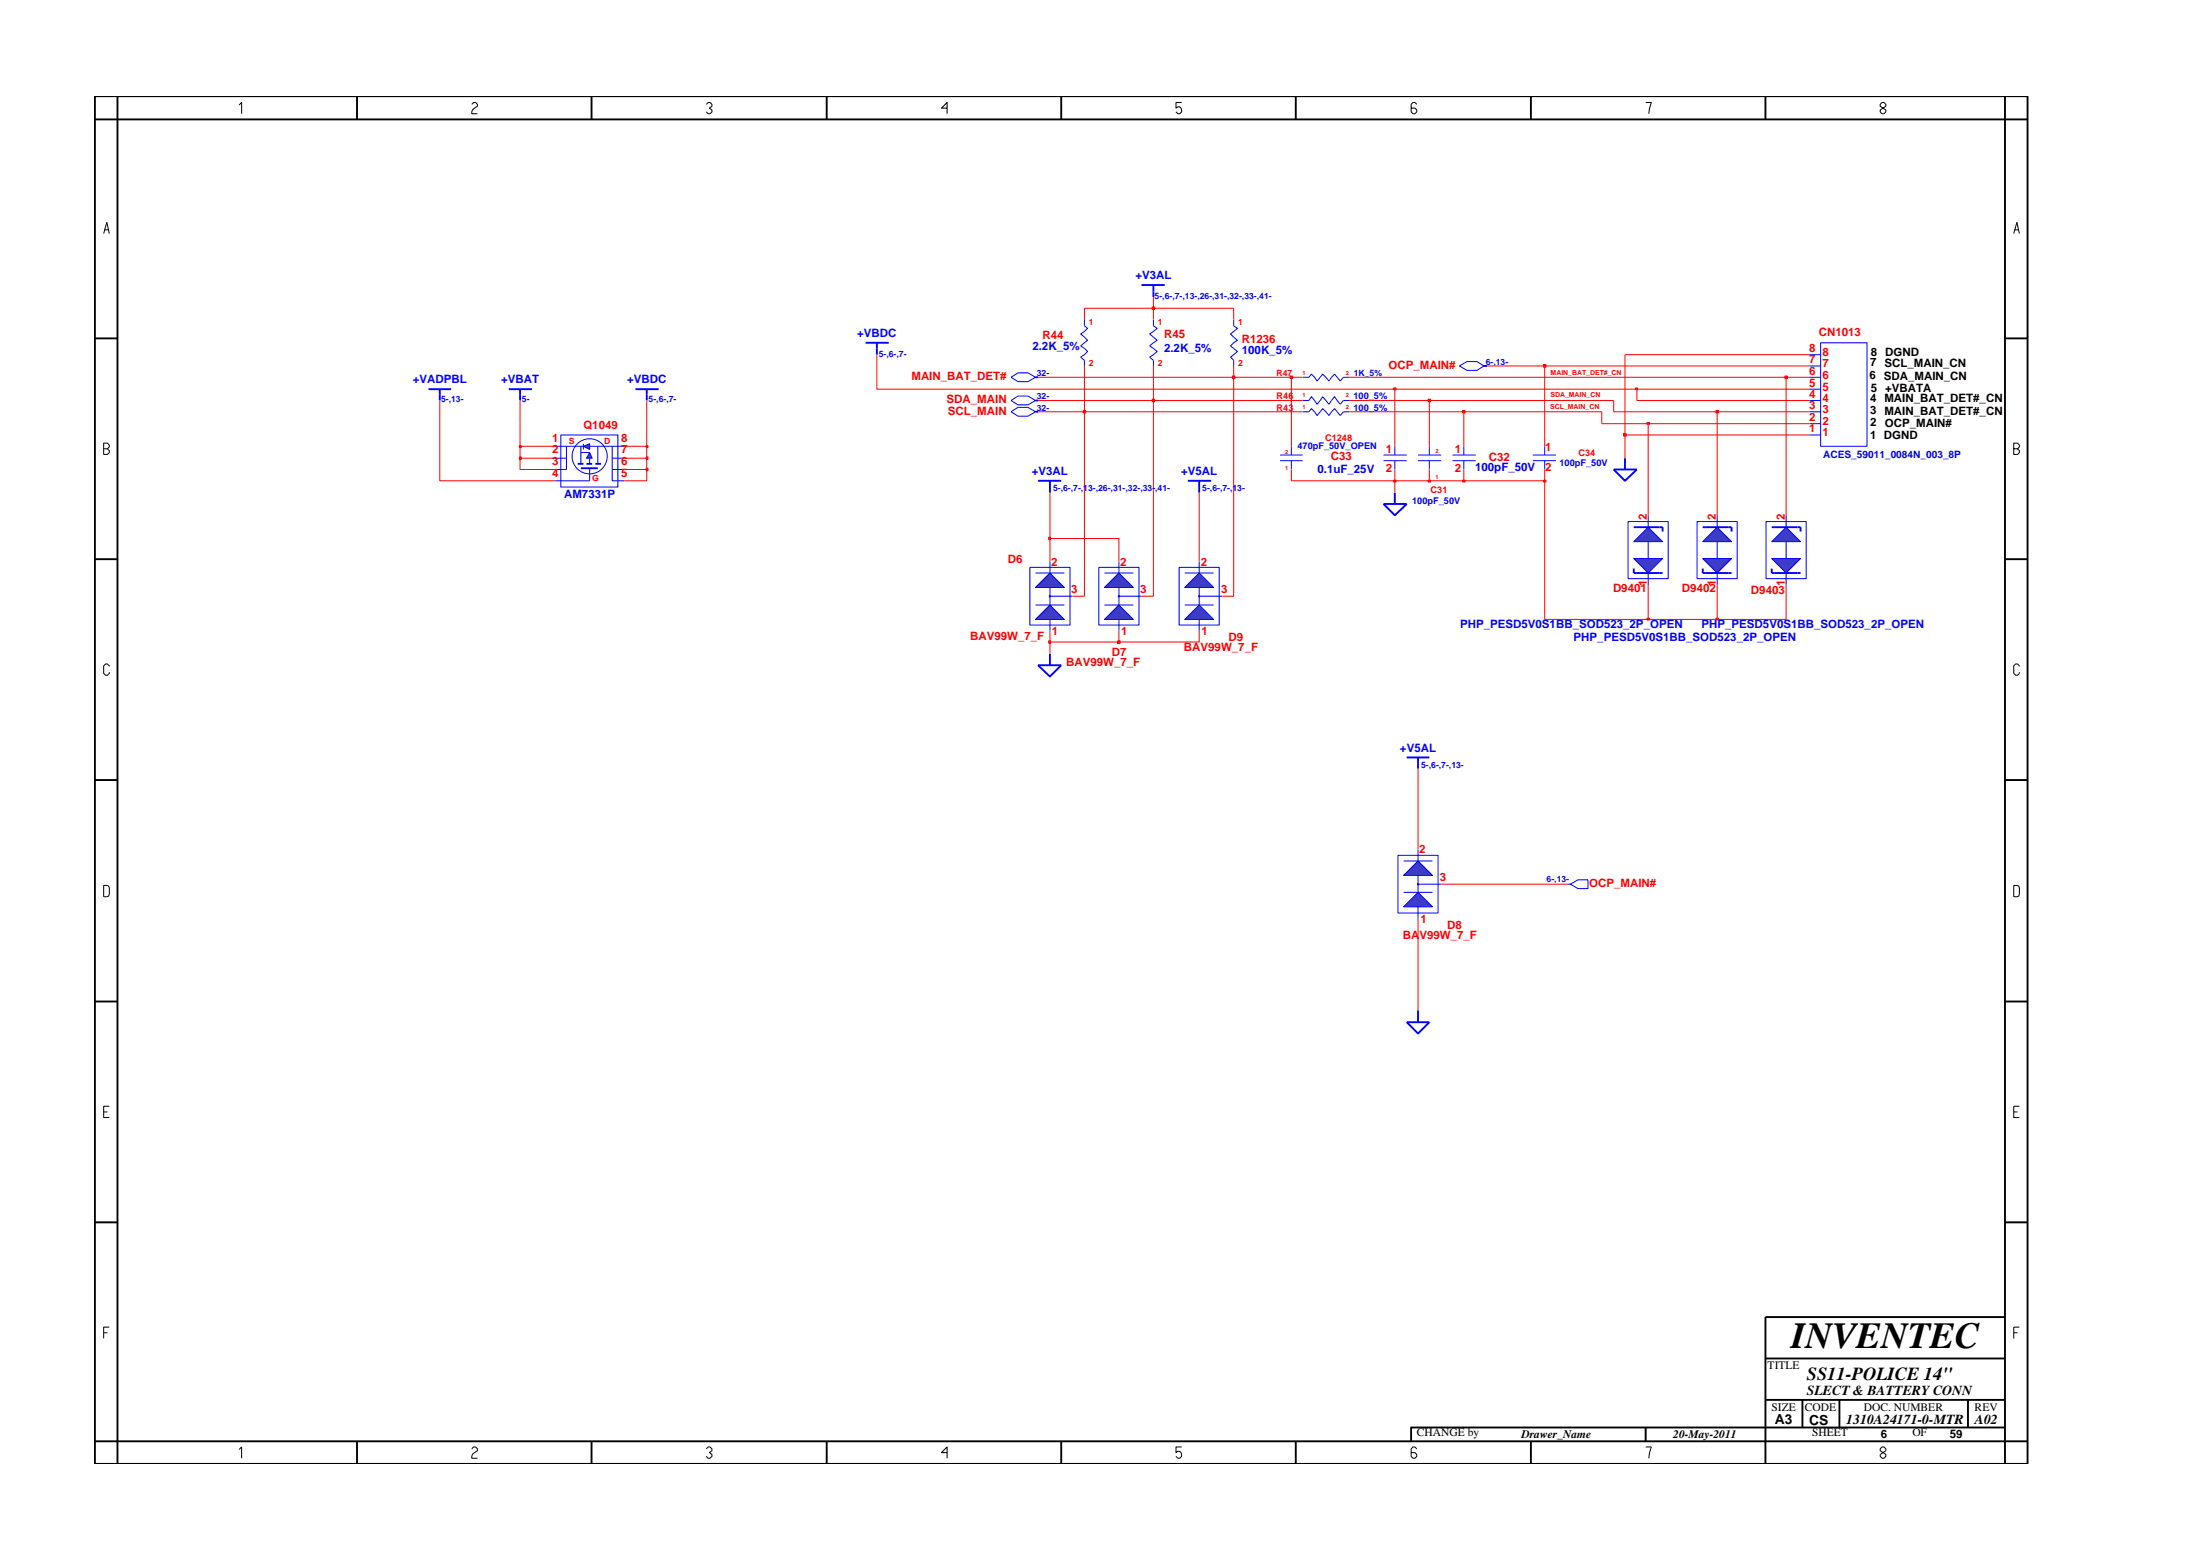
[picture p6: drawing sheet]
<svg xmlns="http://www.w3.org/2000/svg" width="297mm" height="210mm" viewBox="0 0 297 210" stroke-linecap="round" stroke-linejoin="round" font-family="sans-serif">
<path d="M136.5 55.6l.9-.6h1.4l1 .6-1 .6h-1.4zM175.9 55.6h.8l.4-.5 .7 1 .8-1 .8 1 .8-1 .8 1 .4-.5h.7M244.3 55.6h1.5M244.3 57.2h1.5M244.3 58.7h1.5M244.3 54h1.5M244.3 50.9h1.5M244.3 52.5h1.5M244.3 47.9h1.5M244.3 49.4h1.5M245.8 46.3h6.3v13.9h-6.3z" fill="none" stroke="#00f" stroke-width=".14"/>
<path d="M57.9 52.5h3M59.4 52.5v1.5M116.9 46.3h3.1M118.4 46.3v1.6M139.8 55.6h.4" fill="none" stroke="#00f" stroke-width=".25"/>
<path d="M191.5 116.2l1.9 1.9h-3.9z" fill="#3c3cc8"/>
<path d="M189.5 116.2h3.9M191.5 116.2l1.9 1.9h-3.9zM191.5 114.7v1.5M191.5 118.1v1.2" fill="none" stroke="#00f" stroke-width=".14"/>
<path d="M191.5 120.4l1.9 2h-3.9z" fill="#3c3cc8"/>
<path d="M188.8 115.4h5.4v7.8h-5.4zM194.6 119.3h-3.1v1.1M189.5 120.4h3.9M191.5 120.4l1.9 2h-3.9zM191.5 122.4v1.6" fill="none" stroke="#00f" stroke-width=".14"/>
<circle cx="191.5" cy="119.3" r=".08" fill="#3c3cc8"/>
<g fill="none" stroke="#00f" stroke-width=".14">
<path d="M155.7 43.1v.9l.5 .3-1 .8 1 .8-1 .8 1 .7-1 .8 .5 .4v.8M175.9 54h.8l.4-.5 .7 1.1 .8-1.1 .8 1.1 .8-1.1 .8 1.1 .4-.6h.7M197 49.4l1.1-.6h1.3l.9 .6-.9 .6h-1.3zM172.8 62.2h3.1M172.8 61.4h3.1M174.4 60.2v1.2M174.4 62.2v1.2M186.8 62.2h3.1M186.8 61.4h3.1M188.3 60.2v1.2M188.3 62.2v1.2M191.5 62.2h3.1"/>
<path d="M191.5 61.4h3.1M193 60.2v1.2M193 62.2v1.2M196.1 62.2h3.1M196.1 61.4h3.1M197.6 60.2v1.2M197.6 62.2v1.2M211.6 119.3h.4M212 119.3l1-.6h1.4v1.2h-1.4z"/>
<circle cx="191.5" cy="119.3" r=".08"/>
</g>
<path d="M200.3 49.4h.5M140.2 64.9h3.1M141.8 64.9v1.6M160.4 64.9h3.1M161.9 64.9v1.6M186.8 68h3.1l-1.6 1.5zM188.3 66.5v1.5M189.9 102.2h3.1M191.5 102.2v1.5M189.9 138h3.1l-1.5 1.5zM191.5 136.3v1.7" fill="none" stroke="#00f" stroke-width=".25"/>
<path d="M141.8 77.3l1.9 2h-3.9z" fill="#3c3cc8"/>
<path d="M139.8 77.3h3.9M141.8 77.3l1.9 2h-3.9zM141.8 75.8v1.5M141.8 79.3v1.2" fill="none" stroke="#00f" stroke-width=".14"/>
<path d="M141.8 81.6l1.9 2h-3.9z" fill="#3c3cc8"/>
<path d="M139.1 76.6h5.4v7.8h-5.4zM139.8 81.6h3.9M141.8 81.6l1.9 2h-3.9zM141.8 83.6v1.5M144.8 80.5h-3v1.1" fill="none" stroke="#00f" stroke-width=".14"/>
<circle cx="141.8" cy="80.5" r=".08" fill="#3c3cc8"/>
<circle cx="141.8" cy="80.5" r=".08" fill="none" stroke="#00f" stroke-width=".14"/>
<path d="M149.1 79.3l2-2 1.9 2z" fill="#3c3cc8"/>
<path d="M149.1 79.3l2-2 1.9 2zM149.1 77.3h3.9M151.1 75.8v1.5M151.1 79.3v1.2" fill="none" stroke="#00f" stroke-width=".14"/>
<path d="M149.1 83.6l2-2 1.9 2z" fill="#3c3cc8"/>
<path d="M148.4 76.6h5.4v7.8h-5.4zM149.1 83.6l2-2 1.9 2zM149.1 81.6h3.9M151.1 83.6v1.5M154.1 80.5h-3v1.1" fill="none" stroke="#00f" stroke-width=".14"/>
<circle cx="151.1" cy="80.5" r=".08" fill="#3c3cc8"/>
<g fill="none" stroke="#00f" stroke-width=".14">
<path d="M136.5 50.9l.9-.6h1.4l1 .6-1 .6h-1.4zM79.6 63.2v1.7M207 61.4h3.1M207 62.2h3.1M208.6 60.2v1.2M208.6 62.2v1.2"/>
<circle cx="151.1" cy="80.5" r=".08"/>
</g>
<path d="M68.7 52.5h3.1M70.2 52.5v1.5M139.8 50.9h.4M78.4 63.2h2.3" fill="none" stroke="#00f" stroke-width=".25"/>
<path d="M78.8 60.2l.8-.3v.7z" fill="#3c3cc8"/>
<path d="M78.8 59.9v.7M78.8 60.2l.8-.3v.7z" fill="none" stroke="#00f" stroke-width=".14"/>
<path d="M79.6 61.1l.4 .7h-.8z" fill="#3c3cc8"/>
<g fill="none" stroke="#00f" stroke-width=".14">
<path d="M75.7 58.7h7.7v7h-7.7zM75 60.2h3.8M75 64.9h4.6M75 61.8h1.5M76.5 60.2v3.2h-1.5M78.4 60.2v2.4M78.4 61.1h1.2M79.6 61.1l.4 .7h-.8zM79.6 60.2h4.7M79.6 61.8v.8M80.7 60.2v2.4M82.7 60.2v4.7h1.6"/>
<path d="M82.7 63.4h1.6M82.7 61.8h1.6"/>
<circle cx="79.6" cy="61.6" r="2.37"/>
</g>
<path d="M154.1 38.5h3.2M155.7 38.5v1.6M85.8 52.5h3.1M87.3 52.5v1.5M78 62.6h.8M79.2 62.6h.8M80.4 62.6h.7" fill="none" stroke="#00f" stroke-width=".25"/>
<path d="M161.9 77.3l2 2h-3.9z" fill="#3c3cc8"/>
<path d="M160 77.3h3.9M161.9 77.3l2 2h-3.9zM161.9 75.8v1.5M161.9 79.3v1.2" fill="none" stroke="#00f" stroke-width=".14"/>
<path d="M161.9 81.6l2 2h-3.9z" fill="#3c3cc8"/>
<path d="M159.2 76.6h5.4v7.8h-5.4zM160 81.6h3.9M161.9 81.6l2 2h-3.9zM161.9 83.6v1.5M165 80.5h-3.1v1.1" fill="none" stroke="#00f" stroke-width=".14"/>
<circle cx="161.9" cy="80.5" r=".08" fill="#3c3cc8"/>
<g fill="none" stroke="#00f" stroke-width=".14">
<path d="M136.5 54l.9-.5h1.4l1 .5-1 .6h-1.4zM175.9 50.9h.8l.4-.4 .7 .9 .8-.9 .8 .9 .8-.9 .8 .9 .4-.5h.7"/>
<circle cx="161.9" cy="80.5" r=".08"/>
</g>
<path d="M139.8 54h.4" fill="none" stroke="#00f" stroke-width=".25"/>
<path d="M229.9 73.1l1.9-2 2 2z" fill="#3c3cc8"/>
<path d="M229.9 73.1l1.9-2 2 2z" fill="none" stroke="#00f" stroke-width=".14"/>
<path d="M229.9 75.4h3.9l-2 1.9z" fill="#3c3cc8"/>
<path d="M229.1 70.4h5.5v7.7h-5.5zM229.9 75.4h3.9l-2 1.9zM231.8 69.5v1.6M231.8 73.1v2.3M231.8 77.3v1.6" fill="none" stroke="#00f" stroke-width=".14"/>
<path d="M217.9 63.4h3.1l-1.6 1.5zM219.4 61.8v1.6M229.9 76.7v.6h3.9M229.9 71.1h3.9v.6" fill="none" stroke="#00f" stroke-width=".25"/>
<path d="M239.2 73.1l2-2 1.9 2z" fill="#3c3cc8"/>
<path d="M239.2 73.1l2-2 1.9 2z" fill="none" stroke="#00f" stroke-width=".14"/>
<path d="M239.2 75.4h3.9l-1.9 1.9z" fill="#3c3cc8"/>
<path d="M238.4 70.4h5.5v7.7h-5.5zM239.2 75.4h3.9l-1.9 1.9zM241.2 69.5v1.6M241.2 73.1v2.3M241.2 77.3v1.6" fill="none" stroke="#00f" stroke-width=".14"/>
<path d="M239.2 76.7v.6h3.9M239.2 71.1h3.9v.6" fill="none" stroke="#00f" stroke-width=".25"/>
<path d="M220.6 73.1l1.9-2 2 2z" fill="#3c3cc8"/>
<path d="M220.6 73.1l1.9-2 2 2z" fill="none" stroke="#00f" stroke-width=".14"/>
<path d="M220.6 75.4h3.9l-2 1.9z" fill="#3c3cc8"/>
<path d="M146.4 43.1v.9l.4 .3-.9 .8 .9 .8-.9 .8 .9 .7-.9 .8 .5 .4v.8M166.6 43.1v.9l.5 .3-1 .8 1 .8-1 .8 1 .7-1 .8 .5 .4v.8M219.8 70.4h5.4v7.7h-5.4zM220.6 75.4h3.9l-2 1.9zM222.5 69.5v1.6M222.5 73.1v2.3M222.5 77.3v1.6" fill="none" stroke="#00f" stroke-width=".14"/>
<path d="M220.6 76.7v.6h3.9M220.6 71.1h3.9v.6M140.2 89.8h3.1l-1.5 1.5zM141.8 88.3v1.5" fill="none" stroke="#00f" stroke-width=".25"/>
<path d="M141.8 86.6v1.7M191.5 103.7v11M194.6 119.3h17M191.5 124v12.3" fill="none" stroke="#f00" stroke-width=".14"/>
<path d="M141.6 86.5h.2v.3h-.2z" fill-rule="evenodd" fill="#8e2323"/>
<path d="M141.6 86.5h.2v.3h-.2zM141.8 85.1v1.5h9.3" fill="none" stroke="#f00" stroke-width=".14"/>
<path d="M150.9 86.5h.3v.3h-.3z" fill-rule="evenodd" fill="#8e2323"/>
<path d="M208.6 64.9v18.7h13.9M150.9 86.5h.3v.3h-.3zM151.1 85.1v1.5h10.8v-1.5" fill="none" stroke="#f00" stroke-width=".14"/>
<path d="M222.4 83.4h.3v.3h-.3z" fill-rule="evenodd" fill="#8e2323"/>
<path d="M222.5 78.9v4.7h9.3M222.4 83.4h.3v.3h-.3z" fill="none" stroke="#f00" stroke-width=".14"/>
<path d="M231.7 83.4h.3v.3h-.3z" fill-rule="evenodd" fill="#8e2323"/>
<path d="M146.4 55.6v24.9h-1.6M155.7 54v26.5h-1.6M166.6 50.9v29.6h-1.6M141.8 72.7v3.1M151.1 72.7v3.1M161.9 66.5v9.3M231.8 78.9v4.7h9.4v-4.7M231.7 83.4h.3v.3h-.3z" fill="none" stroke="#f00" stroke-width=".14"/>
<path d="M141.6 72.5h.2v.3h-.2z" fill-rule="evenodd" fill="#8e2323"/>
<path d="M59.4 54v10.9h15.6M222.5 57.2v12.3M231.8 55.6v13.9M241.2 50.9v18.6M87.3 63.4v1.5h-3M141.6 72.5h.2v.3h-.2zM141.8 66.5v6.2h9.3M174.4 63.4v1.5h13.9v1.6" fill="none" stroke="#f00" stroke-width=".14"/>
<path d="M188.2 64.8h.3v.3h-.3z" fill-rule="evenodd" fill="#8e2323"/>
<path d="M188.2 64.8h.3v.3h-.3zM188.3 63.4v1.5h4.7" fill="none" stroke="#f00" stroke-width=".14"/>
<path d="M192.8 64.8h.4v.3h-.4z" fill-rule="evenodd" fill="#8e2323"/>
<path d="M192.8 64.8h.4v.3h-.4zM193 63.4v1.5h4.6" fill="none" stroke="#f00" stroke-width=".14"/>
<path d="M197.5 64.8h.3v.3h-.3z" fill-rule="evenodd" fill="#8e2323"/>
<path d="M197.5 64.8h.3v.3h-.3zM197.6 63.4v1.5h11" fill="none" stroke="#f00" stroke-width=".14"/>
<path d="M208.4 64.8h.3v.3h-.3z" fill-rule="evenodd" fill="#8e2323"/>
<path d="M70.2 61.8v1.6h4.8M84.3 63.4h3M208.4 64.8h.3v.3h-.3zM208.6 63.4v1.5" fill="none" stroke="#f00" stroke-width=".14"/>
<path d="M87.2 63.2h.3v.3h-.3z" fill-rule="evenodd" fill="#8e2323"/>
<path d="M87.2 63.2h.3v.3h-.3zM87.3 61.8v1.6" fill="none" stroke="#f00" stroke-width=".14"/>
<path d="M70.1 61.7h.3v.3h-.3z" fill-rule="evenodd" fill="#8e2323"/>
<path d="M70.1 61.7h.3v.3h-.3zM70.2 60.2v1.6h4.8M84.3 61.8h3" fill="none" stroke="#f00" stroke-width=".14"/>
<path d="M87.2 61.7h.3v.3h-.3z" fill-rule="evenodd" fill="#8e2323"/>
<path d="M219.4 58.7v3.1M87.2 61.7h.3v.3h-.3zM87.3 60.2v1.6" fill="none" stroke="#f00" stroke-width=".14"/>
<path d="M70.1 60.1h.3v.3h-.3z" fill-rule="evenodd" fill="#8e2323"/>
<path d="M70.2 57.2v3h4.8M70.1 60.1h.3v.3h-.3zM84.3 60.2h3" fill="none" stroke="#f00" stroke-width=".14"/>
<path d="M87.2 60.1h.3v.3h-.3z" fill-rule="evenodd" fill="#8e2323"/>
<path d="M87.3 54v6.2M174.4 50.9v9.3M188.3 52.5v7.7M193 54v6.2M197.6 55.6v4.6M208.6 49.4v10.8M87.2 60.1h.3v.3h-.3z" fill="none" stroke="#f00" stroke-width=".14"/>
<path d="M219.2 58.5h.4v.4h-.4z" fill-rule="evenodd" fill="#8e2323"/>
<path d="M70.2 54v3.2M216.3 55.6v1.6h6.2M219.2 58.5h.4v.4h-.4zM219.4 47.9v10.8h24.9" fill="none" stroke="#f00" stroke-width=".14"/>
<path d="M222.4 57h.3v.3h-.3z" fill-rule="evenodd" fill="#8e2323"/>
<path d="M140.2 55.6h6.2M222.4 57h.3v.3h-.3zM222.5 57.2h21.8" fill="none" stroke="#f00" stroke-width=".14"/>
<path d="M146.2 55.4h.4v.3h-.4z" fill-rule="evenodd" fill="#8e2323"/>
<path d="M146.2 55.4h.4v.3h-.4zM146.4 49.4v6.2h29.5M182.1 55.6h15.5" fill="none" stroke="#f00" stroke-width=".14"/>
<path d="M197.5 55.4h.3v.3h-.3z" fill-rule="evenodd" fill="#8e2323"/>
<path d="M197.5 55.4h.3v.3h-.3zM197.6 55.6h18.7M217.9 54v1.6h13.9" fill="none" stroke="#f00" stroke-width=".14"/>
<path d="M231.7 55.4h.3v.3h-.3z" fill-rule="evenodd" fill="#8e2323"/>
<path d="M140.2 54h15.5M231.7 55.4h.3v.3h-.3zM231.8 55.6h12.5" fill="none" stroke="#f00" stroke-width=".14"/>
<path d="M155.6 53.9h.3v.3h-.3z" fill-rule="evenodd" fill="#8e2323"/>
<path d="M155.6 53.9h.3v.3h-.3zM155.7 49.4v4.6h20.2M182.1 54h10.9" fill="none" stroke="#f00" stroke-width=".14"/>
<path d="M192.8 53.9h.4v.3h-.4z" fill-rule="evenodd" fill="#8e2323"/>
<path d="M118.4 47.9v4.6h69.9M192.8 53.9h.4v.3h-.4zM193 54h24.9M221 52.5v1.5h23.3" fill="none" stroke="#f00" stroke-width=".14"/>
<path d="M188.2 52.4h.3v.2h-.3z" fill-rule="evenodd" fill="#8e2323"/>
<path d="M188.2 52.4h.3v.2h-.3zM188.3 52.5h32.7" fill="none" stroke="#f00" stroke-width=".14"/>
<path d="M220.8 52.4h.3v.2h-.3z" fill-rule="evenodd" fill="#8e2323"/>
<path d="M140.2 50.9h26.4M220.8 52.4h.3v.2h-.3zM221 52.5h23.3" fill="none" stroke="#f00" stroke-width=".14"/>
<path d="M166.4 50.7h.3v.4h-.3z" fill-rule="evenodd" fill="#8e2323"/>
<path d="M166.4 50.7h.3v.4h-.3zM166.6 49.4v1.5h7.8" fill="none" stroke="#f00" stroke-width=".14"/>
<path d="M174.2 50.7h.3v.4h-.3z" fill-rule="evenodd" fill="#8e2323"/>
<path d="M174.2 50.7h.3v.4h-.3zM174.4 50.9h1.5M182.1 50.9h59.1" fill="none" stroke="#f00" stroke-width=".14"/>
<path d="M241 50.7h.3v.4h-.3z" fill-rule="evenodd" fill="#8e2323"/>
<path d="M200.8 49.4h7.8M241 50.7h.3v.4h-.3zM241.2 50.9h3.1" fill="none" stroke="#f00" stroke-width=".14"/>
<path d="M208.4 49.2h.3v.4h-.3z" fill-rule="evenodd" fill="#8e2323"/>
<path d="M146.4 43.1v-1.5h9.3v1.5M166.6 41.6v1.5M208.4 49.2h.3v.4h-.3zM208.6 49.4h35.7M219.4 47.9h24.9" fill="none" stroke="#f00" stroke-width=".14"/>
<path d="M155.6 41.4h.3v.4h-.3z" fill-rule="evenodd" fill="#8e2323"/>
<path d="M155.6 41.4h.3v.4h-.3zM155.7 40.1v1.5h10.9" fill="none" stroke="#f00" stroke-width=".14"/>
<g fill="none" stroke="#000" stroke-width=".25">
<path d="M12.8 13h261v184.6h-261zM12.8 16.1h261M15.9 13v184.6M48.2 13v3.1M79.9 13v3.1M111.6 13v3.1M143.3 13v3.1M174.9 13v3.1M206.7 13v3.1M238.4 13v3.1M270.7 13v184.6M12.8 45.7h3.1"/>
<path d="M270.7 45.7h3.1M12.8 75.5h3.1M270.7 75.5h3.1M12.8 105.3h3.1M270.7 105.3h3.1M12.8 135.2h3.1M270.7 135.2h3.1M12.8 165h3.1M270.7 165h3.1M270.7 177.7h-32.3v19.9M12.8 194.5h261M48.2 194.5v3.1"/>
<path d="M79.9 194.5v3.1M111.6 194.5v3.1M143.3 194.5v3.1M174.9 194.5v3.1M206.7 194.5v3.1M222.2 192.6v1.9M238.4 183.3h32.3M238.4 188.9h32.3M243.4 188.9v3.7M248.4 188.9v3.7M265.7 188.9v3.7M270.7 192.6h-80.2v1.9"/>
</g>
<g fill="none" stroke="#000" stroke-width=".14">
<path d="M32.3 14.2l.3-.4v1.6M63.7 14.1l.3-.3h.2l.3 .3v.2l-.5 .4-.3 .4v.3h.8M95.4 14.1l.2-.3h.3l.2 .3v.2l-.3 .3 .3 .2v.3l-.2 .3h-.3l-.2-.3M127.9 14.6h-.8l.8-.8v1.6M159.5 13.8h-.7v.8l.2-.2a.5 .5 0 0 1 .5 .7l-.2 .3h-.3l-.2-.3M191.3 14.1l-.3-.3h-.2l-.3 .3v1l.3 .3h.2l.3-.3v-.3l-.3-.2h-.5M222.2 13.8h.8l-.4 1.6M254.1 13.8l-.2 .3v.2l.7 .5v.3l-.2 .3h-.3l-.2-.3v-.3l.7-.5v-.2l-.2-.3zM14 31.5l.4-1.5 .4 1.5M14.1 31h.6M271.9 31.5l.4-1.5 .4 1.5M272 31h.6"/>
<path d="M14 59.8h.5l.3 .3v.2l-.3 .3 .3 .2v.3l-.3 .2h-.5zM14 60.6h.5M271.9 60.6h.5l.3-.3v-.2l-.3-.3h-.5v1.5h.5l.3-.2v-.3l-.3-.2M14.8 89.9l-.3-.3h-.2l-.3 .3v1l.3 .2h.2l.3-.2v-.2M272.7 89.9l-.3-.3h-.3l-.2 .3v1l.2 .2h.3l.3-.2v-.2M14 119.5l.7 .1 .1 .2-.1 1.1-.7 .1zM271.9 119.5l.7 .1 .1 .2-.1 1.1-.7 .1zM14 150.1h.5M14.8 149.3h-.8v1.5h.8M271.9 150.1h.5M272.7 149.3h-.8v1.5h.8M14 179.9h.5"/>
<path d="M14.8 179.1h-.8v1.5M271.9 179.9h.5M272.7 179.1h-.8v1.5M32.3 195.6l.3-.3v1.5M63.7 195.5l.3-.2h.2l.3 .2v.3l-.5 .3-.3 .4v.3h.8M95.4 195.5l.2-.2h.3l.2 .2v.3l-.3 .2 .3 .3v.2l-.2 .3h-.3l-.2-.3M127.9 196h-.8l.8-.7v1.5M159.5 195.3h-.7v.7l.2-.1a.5 .5 0 0 1 .5 .6l-.2 .3h-.3l-.2-.3M191.3 195.5l-.3-.2h-.2l-.3 .2v1l.3 .3h.2l.3-.3v-.2l-.3-.3h-.5M222.2 195.3h.8l-.4 1.5M254.1 195.3l-.2 .2v.3l.7 .5v.2l-.2 .3h-.3l-.2-.3v-.2l.7-.5v-.3l-.2-.2z"/>
</g>
<text font-size="5" x="241.8" y="181.9">INVENTEC</text>
<text font-size="2.5" x="244" y="186.3">SS11-POLICE 14&quot;</text>
<g font-size="1.9">
<text x="244" y="188.2">SLECT &amp; BATTERY CONN</text>
<text x="239.6" y="192.2">A3</text>
<text x="244.3" y="192.3">CS</text>
<text x="249.3" y="192.2">1310A24171-0-MTR</text>
<text x="266.6" y="192.2">A02</text>
</g>
<g font-size="1.6" fill="#00f">
<text x="153.3" y="37.7">+V3AL</text>
<text x="115.7" y="45.5">+VBDC</text>
<text x="139.4" y="47.3">2.2K_5%</text>
<text x="157.2" y="47.5">2.2K_5%</text>
<text x="167.7" y="47.8">100K_5%</text>
<text x="55.7" y="51.7">+VADPBL</text>
<text x="67.6" y="51.7">+VBAT</text>
<text x="84.7" y="51.7">+VBDC</text>
<text x="139.3" y="64.1">+V3AL</text>
<text x="159.5" y="64.1">+V5AL</text>
<text x="177.9" y="63.8">0.1uF_25V</text>
<text x="199.2" y="63.6">100pF_50V</text>
<text x="76.2" y="67.2">AM7331P</text>
<text x="197.1" y="84.7">PHP_PESD5V0S1BB_SOD523_2P_OPEN</text>
<text x="212.5" y="86.5">PHP_PESD5V0S1BB_SOD523_2P_OPEN</text>
<text x="229.7" y="84.7">PHP_PESD5V0S1BB_SOD523_2P_OPEN</text>
<text x="189" y="101.5">+V5AL</text>
</g>
<g font-size="1.6" fill="#f00">
<text x="140.7" y="45.7">R44</text>
<text x="157.2" y="45.6">R45</text>
<text x="167.7" y="46.3">R1236</text>
<text x="244.3" y="47.5">8</text>
<text x="245.6" y="45.4">CN1013</text>
<text x="246.1" y="48">8</text>
<text x="123.1" y="51.3">MAIN_BAT_DET#</text>
<text x="187.5" y="49.8">OCP_MAIN#</text>
<text x="244.3" y="53.7">4</text>
<text x="244.3" y="52.2">5</text>
<text x="244.3" y="50.6">6</text>
<text x="244.3" y="49.1">7</text>
<text x="246.1" y="52.7">5</text>
<text x="246.1" y="51.1">6</text>
<text x="246.1" y="49.6">7</text>
<text x="74.5" y="59.7">1</text>
<text x="78.8" y="57.9">Q1049</text>
<text x="83.8" y="59.7">8</text>
<text x="127.8" y="54.4">SDA_MAIN</text>
<text x="128" y="56">SCL_MAIN</text>
<text x="244.3" y="55.2">3</text>
<text x="244.3" y="58.4">1</text>
<text x="244.3" y="56.8">2</text>
<text x="246.1" y="57.4">2</text>
<text x="246.1" y="55.8">3</text>
<text x="246.1" y="54.2">4</text>
<text x="246.1" y="58.9">1</text>
<text x="74.5" y="64.3">4</text>
<text x="74.5" y="61.2">2</text>
<text x="74.5" y="62.7">3</text>
<text x="83.8" y="61.2">7</text>
<text x="83.8" y="62.7">6</text>
<text x="83.8" y="64.3">5</text>
<text x="179.7" y="62.1">C33</text>
<text x="187.1" y="61.1">1</text>
<text x="187.1" y="63.7">2</text>
<text x="196.4" y="61.1">1</text>
<text x="196.4" y="63.7">2</text>
<text x="201" y="62.2">C32</text>
<text x="208.6" y="60.8">1</text>
<text x="208.6" y="63.6">2</text>
<text x="222.4" y="70.1" transform="rotate(-90 222.4 70.1)">2</text>
<text x="231.7" y="70.1" transform="rotate(-90 231.7 70.1)">2</text>
<text x="241" y="70.1" transform="rotate(-90 241 70.1)">2</text>
<text x="136.1" y="76">D6</text>
<text x="141.9" y="76.4">2</text>
<text x="151.2" y="76.4">2</text>
<text x="162.1" y="76.4">2</text>
<text x="144.6" y="80">3</text>
<text x="153.9" y="80">3</text>
<text x="164.9" y="80">3</text>
<text x="217.8" y="79.9">D9401</text>
<text x="222.4" y="79.1" transform="rotate(-90 222.4 79.1)">1</text>
<text x="227.1" y="79.9">D9402</text>
<text x="231.7" y="79.1" transform="rotate(-90 231.7 79.1)">1</text>
<text x="236.4" y="80.2">D9403</text>
<text x="241" y="79.1" transform="rotate(-90 241 79.1)">1</text>
<text x="131" y="86.4">BAV99W_7_F</text>
<text x="142" y="85.7">1</text>
<text x="143.9" y="89.9">BAV99W_7_F</text>
<text x="150.1" y="88.6">D7</text>
<text x="151.4" y="85.7">1</text>
<text x="159.9" y="87.9">BAV99W_7_F</text>
<text x="162.2" y="85.7">1</text>
<text x="165.9" y="86.6">D9</text>
<text x="191.6" y="115.2">2</text>
<text x="194.4" y="118.9">3</text>
<text x="214.6" y="119.6">OCP_MAIN#</text>
<text x="191.8" y="124.6">1</text>
<text x="195.4" y="125.4">D8</text>
<text x="189.4" y="126.8">BAV99W_7_F</text>
</g>
<g font-size="1.6">
<text x="252.4" y="51.1">6 SDA_MAIN_CN</text>
<text x="252.5" y="49.4">7 SCL_MAIN_CN</text>
<text x="252.6" y="52.8">5</text>
<text x="252.6" y="48">8</text>
<text x="254.5" y="48.1">DGND</text>
<text x="254.5" y="52.9">+VBATA</text>
<text x="252.5" y="55.9">3 MAIN_BAT_DET#_CN</text>
<text x="252.5" y="59.2">1 DGND</text>
<text x="252.5" y="57.5">2</text>
<text x="252.5" y="54.3">4 MAIN_BAT_DET#_CN</text>
<text x="254.5" y="57.6">OCP_MAIN#</text>
<text x="238.7" y="184.8">TITLE</text>
<text x="239.2" y="190.4">SIZE</text>
<text x="243.7" y="190.4">CODE</text>
<text x="251.6" y="190.4">DOC. NUMBER</text>
<text x="266.6" y="190.4">REV</text>
<text x="191.3" y="193.8">CHANGE by</text>
<text x="205.4" y="194.1">Drawer_Name</text>
<text x="225.9" y="194.1">20-May-2011</text>
<text x="244.7" y="193.8">SHEET</text>
<text x="253.9" y="194.1">6</text>
<text x="258.2" y="193.8">OF</text>
<text x="263.3" y="194.1">59</text>
</g>
<text font-size="1.4" fill="#00f" x="246.2" y="61.8">ACES_59011_0084N_003_8P</text>
<g font-size="1.2" fill="#00f">
<text x="155.9" y="40.3">5-,6-,7-,13-,26-,31-,32-,33-,41-</text>
<text x="118.6" y="48.1">5-,6-,7-</text>
<text x="140" y="53.9">32-</text>
<text x="140" y="50.7">32-</text>
<text x="182.7" y="53.9">100_5%</text>
<text x="182.8" y="50.7">1K_5%</text>
<text x="200.6" y="49.2">6-,13-</text>
<text x="59.5" y="54.3">5-,13-</text>
<text x="70.5" y="54.3">5-</text>
<text x="87.6" y="54.3">5-,6-,7-</text>
<text x="140" y="55.4">32-</text>
<text x="182.7" y="55.5">100_5%</text>
<text x="175.2" y="60.6">470pF_50V_OPEN</text>
<text x="210.6" y="62.8">100pF_50V</text>
<text x="142.2" y="66.3">5-,6-,7-,13-,26-,31-,32-,33-,41-</text>
<text x="162.3" y="66.3">5-,6-,7-,13-</text>
<text x="190.7" y="68">100pF_50V</text>
<text x="191.9" y="103.7">5-,6-,7-,13-</text>
<text x="208.8" y="119.1">6-,13-</text>
</g>
<g font-size="1.2" fill="#f00">
<text x="147" y="43.8">1</text>
<text x="156.3" y="43.8">1</text>
<text x="167.2" y="43.8">1</text>
<text x="147" y="49.4">2</text>
<text x="156.3" y="49.4">2</text>
<text x="167.2" y="49.4">2</text>
<text x="172.4" y="50.7">R47</text>
<text x="172.4" y="53.8">R46</text>
<text x="76.8" y="59.9">S</text>
<text x="81.6" y="59.9">D</text>
<text x="172.4" y="55.4">R43</text>
<text x="178.9" y="59.5">C1248</text>
<text x="80" y="65">G</text>
<text x="213.1" y="61.5">C34</text>
<text x="193.2" y="66.6">C31</text>
</g>
<g font-size=".9" fill="#f00">
<text x="209.3" y="53.6">SDA_MAIN_CN</text>
<text x="209.4" y="50.7">MAIN_BAT_DET#_CN</text>
<text x="209.3" y="55.1">SCL_MAIN_CN</text>
</g>
<g font-size=".8" fill="#f00">
<text x="175.9" y="50.6">1</text>
<text x="175.9" y="53.6">1</text>
<text x="181.7" y="50.6">2</text>
<text x="181.7" y="53.6">2</text>
<text x="175.9" y="55.2">1</text>
<text x="181.7" y="55.2">2</text>
<text x="173.5" y="63.4">1</text>
<text x="173.5" y="61.2">2</text>
<text x="193.8" y="64.6">1</text>
<text x="193.8" y="61.1">2</text>
</g>
</svg>
